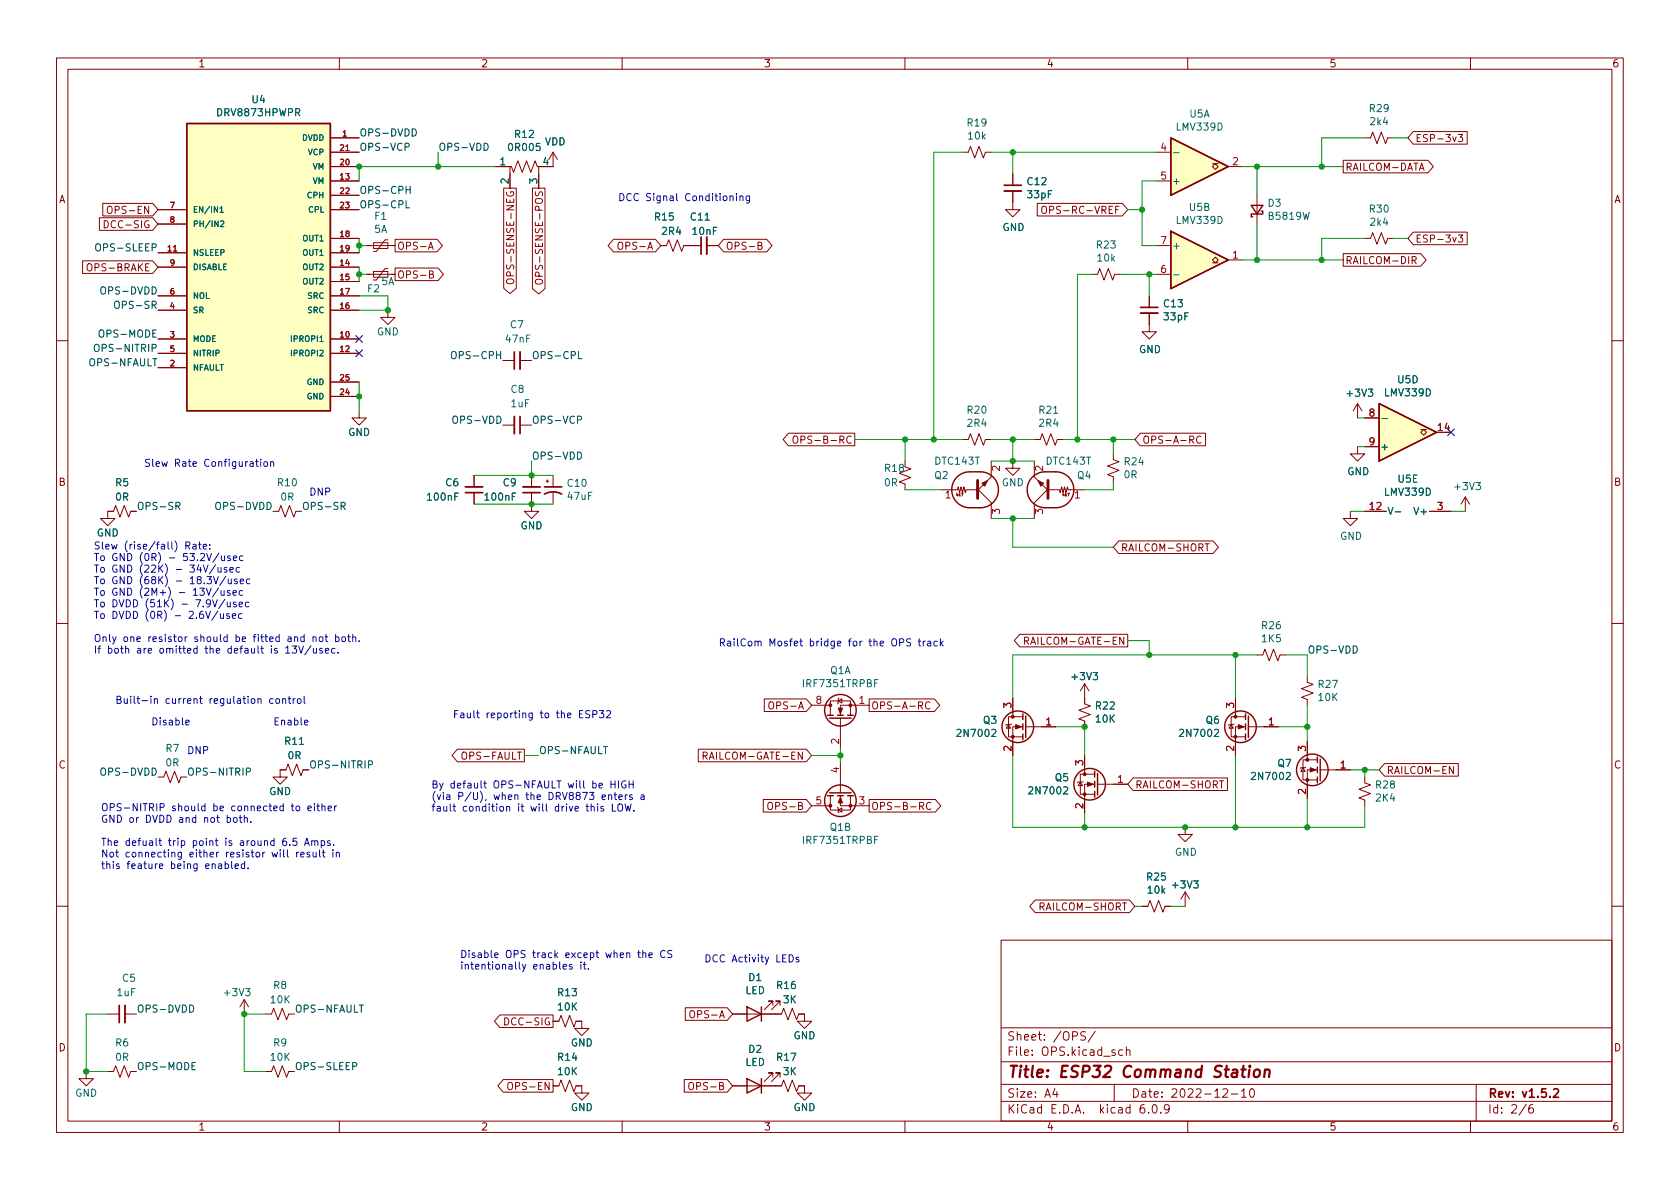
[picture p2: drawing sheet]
<svg xmlns="http://www.w3.org/2000/svg" width="297mm" height="210mm" viewBox="0 0 297 210" stroke-linecap="round" stroke-linejoin="round" font-family="sans-serif">
<g fill="none" stroke="#840000" stroke-width=".18">
<path d="M10 10.2h277v190.1h-277zM12 12.2h273v186.1h-273zM60 10.2v2M110 10.2v2M160 10.2v2M210 10.2v2M260 10.2v2M17.6 38.5h9.4l.9 1.1-.9 1.1h-9.4zM18.2 36h8.8l.9 1.1-.9 1.1h-8.8zM18.4 39a.64 .64 0 0 1 .8 .6 .64 .64 0 0 1-.8 .7zM19 36.7l.3-.2a.43 .43 0 0 1 .5 .4v.4a.42 .42 0 0 1-.4 .5 .42 .42 0 0 1-.4-.5zM27.9 37.1h5.1"/>
<path d="M27.9 39.6h5.1M58.4 24.4h5.1M58.4 29.5h5.1M58.4 26.9h5.1M58.4 34.5h5.1M58.4 37.1h5.1M58.4 32h5.1M89.1 33.3h2.2v17.7l-1.1 .9-1.1-.9zM90.2 29.5v3.8M94.1 33.3h2.3v17.7l-1.2 1-1.1-1zM95.2 29.5v3.8M97.8 26.9v2.6h-2.8l-.4-1.1-.7 2.1-.8-2.1-.8 2.1-.7-2.1-.8 2.1-.4-1h-2.8"/>
<path d="M97.8 26.9l-.8 1.3M97.8 26.9l.8 1.3M170.2 26.9h1l.4-1 .7 2 .8-2 .8 2 .3-1h1.1M179.1 33.8v3.3h1.2l-1.2 1.2-1.3-1.2h1.3M179.1 30.7v2.1M183.4 36h15l1 1.1-1 1.1h-15zM184.3 36.7l.2-.2a.43 .43 0 0 1 .5 .4v.4a.42 .42 0 0 1-.4 .5 .42 .42 0 0 1-.4-.5zM204.5 26.9h2.5M204.5 32h2.5M214.4 29h.5l-.5 .5 .5 .5 .5-.5-.5-.5h.5M217.2 29.5h2.5M222.2 34.5v5.1"/>
<path d="M237.5 28.3h15l.9 1.2-.9 1.1h-15zM241.3 24.4h1l.4-1 .8 2 .7-2 .8 2 .4-1h1M249.9 23.3h9.5v2.2h-9.5l-1-1.1zM250.9 30.1l.5-1.2 .4 1.2M257.8 23.8h.8l-.4 .5 .4 .1v.5l-.2 .1-.6-.1M14.6 46.1h12.4l.9 1.1-.9 1.1h-12.4zM15.5 46.8l.2-.2a.43 .43 0 0 1 .6 .5v.4a.42 .42 0 0 1-.5 .4 .42 .42 0 0 1-.4-.4zM27.9 59.9h5.1M27.9 44.7h5.1M27.9 52.3h5.1M27.9 54.9h5.1M27.9 47.2h5.1"/>
<path d="M58.4 59.9h5.1M58.4 44.7h5.1M58.4 49.8h5.1M58.4 52.3h5.1M58.4 54.9h5.1M58.4 47.2h5.1M58.4 42.2h5.1M64.8 48.5h5M64.8 43.4h5M66 42.9h2.6v1h-2.6zM66 48h2.6v1h-2.6zM68.6 42.4h-.5l-1.6 2h-.5"/>
<path d="M68.6 47.5h-.5l-1.6 2h-.5M68.6 54.9v1.2h1.2l-1.2 1.3-1.3-1.3h1.3M69.8 47.4h7.7l.9 1.1-.9 1.1h-7.7zM69.8 42.3h7.5l.9 1.1-.9 1.1h-7.5zM75.7 44.1l.5-1.3 .4 1.3M75.9 43.7h.6M75.9 48.5l.6-.1 .1-.1-.1-.3-.6-.1v1.3h.5l.2-.1 .1-.3-.3-.3M89.6 49.5a.81 .81 0 0 1 1.2 .1 .43 .43 0 0 1-.4 .6h-.4a.42 .42 0 0 1-.4-.2 .42 .42 0 0 1 0-.5zM94.7 49.6a.81 .81 0 0 1 1.2 .1 .43 .43 0 0 1-.4 .5h-.4a.42 .42 0 0 1-.4-.2 .42 .42 0 0 1 0-.4zM95.3 48.8l-.1-.6-.1-.1-.3 .1-.2 .6h1.3M108.5 42.3h7.4l.9 1.1-.9 1.1h-7.4l-1-1.1zM109.3 43l.3-.2a.43 .43 0 0 1 .5 .4v.5a.42 .42 0 0 1-.4 .4 .42 .42 0 0 1-.4-.4z"/>
<path d="M116.8 43.4h1.1l.3-1 .8 2 .8-2 .7 2 .4-1h3.1M125 43.4h2M128 42.3h7.6l.9 1.1-.9 1.1h-7.6l-1-1.1zM134 43.4h.6l.1-.2-.1-.3-.6-.1v1.3h.5l.2-.1 .1-.3-.3-.3M193 48.5h1.1l.3-1 .8 2 .8-2 .7 2 .4-1h1M203.2 55.4v3.3h1.3l-1.3 1.2-1.3-1.2h1.3M203.2 52.3v2.1M204.5 48.5h2.5M204.5 43.4h2.5M214.4 46.5h.5l-.5-.5 .5-.5 .5 .5-.5 .5h.5M217.2 46h2.5M237.5 44.9h13.7l1 1.1-1 1.1h-13.7z"/>
<path d="M241.3 42.2h1l.4-1.1 .8 2.1 .7-2.1 .8 2.1 .4-1h1M249.7 46h.6l.1-.2-.1-.3-.6-.1v1.2M249.9 41h9.5v2.3h-9.5l-1-1.1zM250 46l.4 .6M257.8 41.6h.8l-.4 .4 .4 .2v.5l-.2 .1-.6-.1M10 60.2h2M27.9 62.5h5.1M27.9 65h5.1M58.4 62.5h5.1M58.4 70.1h5.1M58.4 67.6h5.1M63.5 72.6v1.3h1.3l-1.3 1.3-1.3-1.3h1.3"/>
<path d="M88.9 75.2h2M88.9 63.7h2M91.9 75.2h2.1M91.9 63.7h2.1M139.4 76.6h11.7v2.2h-11.7l-.9-1.1zM140.3 77.3l.2-.2a.43 .43 0 0 1 .6 .4v.5a.42 .42 0 0 1-.5 .4 .42 .42 0 0 1-.4-.4zM170.2 77.7h1l.4-1 .7 2 .8-2 .8 2 .3-1h1.1M182.9 77.7h1l.4-1 .7 2 .8-2 .8 2 .3-1h1.1M201.6 76.6h11.5v2.2h-11.5l-.9-1.1zM212.3 77.2a.6 .6 0 0 0-.8 .5 .6 .6 0 0 0 .6 .7l.2-.1M240 79v1.3h1.3l-1.3 1.2-1.2-1.2h1.2M240 71.4l-.7 1.2"/>
<path d="M240 71.4v2.5M240 71.4l.8 1.2M241.3 73.9h2.5M241.3 79h2.5M251.2 75.9h.5l-.5 .5 .5 .6 .5-.6-.5-.5h.5M285 60.2h2M24.1 90.4h-1l-.4 1-.7-2-.8 2-.8-2-.3 1h-1.1v1.3h1.3l-1.3 1.3-1.2-1.3h1.2M48.3 90.4h1l.4-1 .7 2 .8-2 .7 2 .4-1h1M83.8 84.1v2M83.8 87.1v2M94 87.1v3.3h1.2l-1.2 1.3-1.3-1.3h1.3M94 84.1v2"/>
<path d="M96.5 85.1h.5M96.8 84.8v.5M97.8 84.1v2M97.8 87.1v2M160 81.5v1l1 .4-2 .8 2 .7-2 .8 1 .4v1M166.4 86.6h2.9l.1-.5 .3 1 .2-1 .3 1 .2-1 .3 1 .1-.5h1.9M172.7 86.4l2.6 2.5v2.8M175.3 81.5v2.8l-2.6 2.6M179.1 81.5v1.3h1.2l-1.2 1.3-1.3-1.3h1.3M182.9 81.5v2.8l2.5 2.6M185.4 86.6h1.9l.2 .5 .2-1 .3 1 .2-1 .3 1 .2-1 .1 .5h3M185.4 86.4l-2.5 2.5v2.8"/>
<path d="M196.8 80.3v1l1.1 .4-2.1 .7 2.1 .8-2.1 .7 1 .4v1M197.8 95.7h16.7l.9 1.1-.9 1.1h-16.7l-1-1.1zM213.1 96.2h.7M238.8 90.4v1.3h1.2l-1.2 1.3-1.3-1.3h1.3M241.3 90.4h3.8M252.7 90.4h3.8M259.1 87.9l-.8 1.2M259.1 87.9v2.5M259.1 87.9l.7 1.2M10 110.2h2M180.3 112.2h19.1v2.2h-19.1l-1-1.1zM181.2 113.3h.6l.1-.2-.1-.3-.6-.1v1.2"/>
<path d="M181.5 113.3l.4 .6M222.2 115.8h1.1l.3-1 .8 2 .8-2 .7 2 .4-1h1M231.1 119.6v1l1.1 .4-2.1 .8 2.1 .7-2.1 .8 1 .4v1M285 110.2h2M27.9 137.4h1.1l.3-1 .8 2 .8-2 .7 2 .4-1h1M54.6 136.1h-1l-.4 1.1-.7-2.1-.8 2.1-.8-2.1-.4 1h-1v1.3h1.3l-1.3 1.3-1.2-1.3h1.2M80.9 132.5h11.8v2.2h-11.8l-1-1.1zM81.9 133.1l.1-.1a.43 .43 0 0 1 .5 .4v.4a.42 .42 0 0 1-.4 .5 .42 .42 0 0 1-.4-.5v-.4zM123.5 132.5h19.1l.9 1.1-.9 1.1h-19.1zM124.3 133.7l.6-.1 .1-.2v-.3l-.7-.1v1.3M124.6 133.7l.4 .6M135.1 123.6h7.5l.9 1.1-.9 1.1h-7.5z"/>
<path d="M136 124.3l.2-.2a.43 .43 0 0 1 .6 .4v.5a.42 .42 0 0 1-.4 .4 .42 .42 0 0 1-.5-.4zM143.5 124.7h3.3M146.8 126.5v-2.6h3.6v2.6M148.2 123.9l.6-.3v.7zM148.3 123.4l-.1 .2v.7l-.1 .2M148.6 127v5.3M148.6 134.9v5.3M153.7 124.7h-5.1v1.8M153.7 123.6h11.5l1 1.1-1 1.1h-11.5zM164.4 124.2a.6 .6 0 0 0-.8 .4 .6 .6 0 0 0 .6 .8l.2-.1M178.3 128.1l.4 .7h-.8zM178.8 128l-.1 .1h-.8l-.1 .2"/>
<path d="M179.1 123.4v3.3M180.8 128.5h-1.7v5.1M180.8 126.7h-2.5v3.6h2.5M181.4 128.5h5.3M191 138.3l.4 .6h-.8zM191.5 138.2l-.1 .1h-.8l-.1 .1M191.8 120.9v3.6l1 .3-2 .8 2 .8-2 .7 1 .4v1M191.8 133.6v3.3M191.8 120.9l-.8 1.3M191.8 120.9l.7 1.3M193.5 138.7h-1.7v5.1M193.5 136.9h-2.5v3.6h2.5"/>
<path d="M194.1 138.7h5.3M200.3 137.6h16.7v2.2h-16.7l-.9-1.1zM215.6 138.1h.7M217.7 128.1l.4 .7h-.8zM218.2 128l-.1 .1h-.8l-.1 .2M218.4 123.4v3.3M220.2 128.5h-1.8v5.1M220.2 126.7h-2.5v3.6h2.5M220.7 128.5h5.4M230.4 135.8l.4 .6h-.8zM230.9 135.6l-.1 .2h-.8l-.1 .1M231.1 131.1v3.3"/>
<path d="M232.9 136.1h-1.8v5.1M232.9 134.4h-2.5v3.5h2.5M233.4 136.1h5.4M241.3 137.4v1l1 .4-2 .8 2 .7-2 .8 1 .4v1M244.8 135h13v2.2h-13l-1-1.1zM257 135.5v1.3l-.7-1.3v1.3M135 141.4h7.6l.9 1.1-.9 1.1h-7.6zM135.8 142.1l.3-.2a.43 .43 0 0 1 .5 .4v.4a.42 .42 0 0 1-.4 .5 .42 .42 0 0 1-.4-.5zM143.5 142.5h3.3M146.8 140.7v2.6h3.6v-2.6M148.1 142.7l.1 .2v.7l.1 .2M148.2 143.3l.6-.4v.7z"/>
<path d="M148.6 140.7v1.8h5.1M153.7 141.4h11.7l.9 1.1-.9 1.1h-11.7zM162.6 142.5h.6l.1-.2v-.3l-.7-.1v1.3M162.9 142.5l.4 .7M164.6 142a.6 .6 0 0 0-.9 .4 .6 .6 0 0 0 .6 .8l.3-.2M183 159.2h16.7l1 1.1-1 1.1h-16.7l-.9-1.1zM209.5 146.3v1.3h1.3l-1.3 1.2-1.2-1.2h1.2M209.5 157.7l-.7 1.3M209.5 157.7v2.6M209.5 157.7l.8 1.3M10 160.2h2M19 179.3h2.1"/>
<path d="M22.1 179.3h2M43.2 176.8l-.8 1.2M43.2 176.8v2.5M43.2 176.8l.7 1.2M47 179.3h1l.4-1 .7 2 .8-2 .8 2 .4-1h1M88.4 179.5h9.4v2.2h-9.4l-1-1.1zM89.2 180a.64 .64 0 0 1 .8 .6 .64 .64 0 0 1-.8 .7zM121.2 178.2h7.4l.9 1.1-.9 1.1h-7.4zM122 178.9l.3-.2a.43 .43 0 0 1 .5 .4v.5a.42 .42 0 0 1-.4 .4 .42 .42 0 0 1-.4-.4zM129.5 179.3h8.7l.4-1 .7 2 .8-2 .7 2 .4-1h1v1.3h1.3l-1.3 1.3-1.2-1.3h1.2M136.7 177.8v-.8h-.8h.8l-1.6 1.6M137.9 177.8v-.8h-.7h.7l-1.5 1.6"/>
<path d="M177 166.3h108v32h-108zM183.9 160.3h.6l.1-.2v-.3l-.7-.1v1.2M201.9 160.3h1l.4-1 .8 2 .8-2 .7 2 .4-1h1M285 160.2h2M15.2 189.5v1.2h1.3l-1.3 1.3-1.2-1.3h1.2M19 189.5h1.1l.3-1 .8 2 .8-2 .7 2 .4-1h1M47 189.5h1l.4-1 .7 2 .8-2 .8 2 .4-1h1M60 198.3v2M89 190.9h8.8v2.2h-8.8l-1-1.1zM90 191.5l.1-.1a.43 .43 0 0 1 .5 .4v.5a.42 .42 0 0 1-.4 .4 .42 .42 0 0 1-.4-.4v-.5zM97.8 180.6h1l.4-1 .7 2 .8-2 .8 2 .4-1h1v1.3h1.2l-1.2 1.2-1.3-1.2h1.3M97.8 192h1l.4-1 .7 2 .8-2 .8 2 .4-1h1v1.3h1.2l-1.2 1.3-1.3-1.3h1.3"/>
<path d="M110 198.3v2M121 190.9h7.6l.9 1.1-.9 1.1h-7.6zM121.8 191.6l.3-.2a.43 .43 0 0 1 .5 .4v.5a.42 .42 0 0 1-.4 .4 .42 .42 0 0 1-.4-.4zM129.5 192h8.7l.4-1 .7 2 .8-2 .7 2 .4-1h1v1.3h1.3l-1.3 1.3-1.2-1.3h1.2M136.7 190.5v-.8h-.8h.8l-1.6 1.6M137.9 190.5v-.8h-.7h.7l-1.5 1.6M160 198.3v2M177 194.8h108M177 191.8h108M177 187.8h108M177 181.8h108M186.5 192.5l-.4 1h1"/>
<path d="M186.9 193v1M191.9 182.5l-.5-.1-.3 .2v.4l.7 .3 .1 .3-.3 .3h-.5M193.6 182.4l-1.2 1.9M197 191.8v3M198.5 185.7l-.4-.1-.3 .3v.4l.1 .3h.6M199.1 185.8l.3-.2 .3 .1 .1 .9M199.1 185.1v1.5M202.3 195.3a.59 .59 0 0 0-.7 .7v.5l.1 .3h.4l.3-.1v-.5l-.1-.2-.4-.1-.3 .3M203.1 196.7v.1M203.9 195.4l.2-.1a.81 .81 0 0 1 .6 .7 .81 .81 0 0 1-.3 .8h-.2a.81 .81 0 0 1-.6-.6 .81 .81 0 0 1 .3-.8zM205.2 196.7v.1M206.7 196l-.3 .3h-.3l-.2-.3 .1-.6 .4-.1 .2 .2a.99 .99 0 0 1-.3 1.3h-.3"/>
<path d="M210 198.3v2M216.2 192.7l.6-.2 .2 .2 .1 .3-1 1h1M217.7 193.5h1.2M219.5 193l.4-.5v1.5M219.5 194h.9M221.1 192.7l.2-.2a.81 .81 0 0 1 .6 .7 .81 .81 0 0 1-.3 .8h-.2a.81 .81 0 0 1-.3-1.3zM260 198.3v2M261 191.8v6.5M269.9 195.3l-1.3 1.9M271 195.3a.6 .6 0 0 0-.7 .7v.5l.1 .3h.5l.2-.1 .1-.5-.2-.2-.4-.1-.3 .3"/>
</g>
<path d="M177.5 32.8h3.1M124 41.9v3.1M201.7 54.4h3M90.9 62.2v3.1M91.9 73.7v3M82.3 87.1h3M92.5 87.1h3M96.3 86.1h3M96.3 87.4a3.2 3.2 0 0 1 3 0M21.1 177.8v3M274.7 192.7l.6-.2 .2 .2 .1 .3-1 1h1" fill="none" stroke="#840000" stroke-width=".3"/>
<path d="M219.5 189.1h.8M219.9 188.5l-.3 1.7 .1 .2 .4 .1M220.9 189.1l-.1 1.4M221 188.5l-.1 .1 .1 .1 .1-.1-.1-.1v.2M221.8 189.3a.52 .52 0 0 1 .6-.2 .52 .52 0 0 1 .4 .4l-.1 .6a.55 .55 0 0 1-.5 .4 .55 .55 0 0 1-.5-.4zM223.7 189.3a.49 .49 0 0 1 .8 .1l-.1 1.1M223.7 189.1l-.2 1.4" fill="none" stroke="#840000" stroke-width=".4"/>
<g fill="none" stroke="#840000" stroke-width=".25">
<path d="M33 21.8h25.4v50.8h-25.4zM207 24.4l10.2 5.1-10.2 5zM221.2 36.3h2.1l-1.1 1.5zM223 37.3h.3v.5h-2.1v.5h.3M207 40.9l10.2 5.1-10.2 5zM243.8 71.4l10.2 5-10.2 5.1zM169.2 84.4a3.2 3.2 0 0 1 2.2-1h2a3.2 3.2 0 0 1 3.1 3.2 3.2 3.2 0 0 1-3.1 3.2h-2a3.2 3.2 0 0 1-2.9-2 3.2 3.2 0 0 1 .7-3.4zM182.5 84.4a3.2 3.2 0 0 1 2.3-1h1.9a3.2 3.2 0 0 1 3.2 3.2 3.2 3.2 0 0 1-3.2 3.2h-1.9a3.2 3.2 0 0 1-2.9-2 3.2 3.2 0 0 1 .6-3.4zM146.3 126.5h1M146.7 127h3.8M148.1 126.5h1M149.9 126.5h1"/>
<path d="M180.8 126.2v1M180.8 128v1M180.8 129.8v1M181.4 126.6v3.8M193.5 136.4v1M193.5 138.2v1M193.5 139.9v1.1M194.1 136.8v3.8M220.2 126.2v1M220.2 128v1M220.2 129.8v1M220.7 126.6v3.8"/>
<path d="M232.9 133.9v1M232.9 135.6v1M232.9 137.4v1M233.4 134.2v3.8M146.3 140.7h1M146.7 140.2h3.8M148.1 140.7h1M149.9 140.7h1M132.1 178l2.5 1.3-2.5 1.3zM134.6 178v2.6M132.1 190.7l2.5 1.3-2.5 1.3zM134.6 190.7v2.6"/>
<circle cx="148.6" cy="125.6" r="2.79"/>
<circle cx="180" cy="128.5" r="2.79"/>
<circle cx="192.7" cy="138.7" r="2.79"/>
<circle cx="219.3" cy="128.5" r="2.79"/>
<circle cx="232" cy="136.1" r="2.79"/>
<circle cx="148.6" cy="141.6" r="2.79"/>
</g>
<g fill="#840000" stroke="#840000" stroke-width=".51">
<path d="M185.3 85v3.1z"/>
<path d="M172.8 85v3.1z"/>
</g>
<g fill="#840000" stroke="#840000" stroke-width=".18">
<path d="M183.5 85l1 .5-.5 .5z"/>
<path d="M148.6 141l.4 1h-.8z"/>
<path d="M231.6 135.8l1.1 .3-1.1 .4z"/>
<path d="M173.6 85.5l1-.5-.5 1z"/>
<path d="M218.9 128.1l1.1 .4-1.1 .4z"/>
<path d="M179.6 128.1l1 .4-1 .4z"/>
<path d="M192.3 138.3l1 .4-1 .4z"/>
<path d="M148.2 125.2h.8l-.4 1z"/>
<circle cx="150.4" cy="142.5" r=".25"/>
<circle cx="146.8" cy="142.5" r=".25"/>
<circle cx="231.1" cy="137.9" r=".25"/>
<circle cx="231.1" cy="134.4" r=".25"/>
<circle cx="218.4" cy="130.3" r=".25"/>
<circle cx="218.4" cy="126.7" r=".25"/>
<circle cx="179.1" cy="130.3" r=".25"/>
<circle cx="179.1" cy="126.7" r=".25"/>
<circle cx="191.8" cy="140.5" r=".25"/>
<circle cx="191.8" cy="136.9" r=".25"/>
<circle cx="150.4" cy="124.7" r=".25"/>
<circle cx="146.8" cy="124.7" r=".25"/>
</g>
<g fill="#ffffc2" stroke="#ffffc2" stroke-width=".18">
<path d="M33 21.8h25.4v50.8h-25.4z"/>
<path d="M207 40.9l10.2 5.1-10.2 5z"/>
<path d="M207 24.4l10.2 5.1-10.2 5z"/>
<path d="M243.8 71.4l10.2 5-10.2 5.1z"/>
</g>
<path d="M38.9 36.8l.3-.3v1M38.9 37.5h.6M39 39.2l.4-.1 .2 .3-.6 .7h.6M207.5 27h1M207.5 48.6h1M244.3 74h1M246.7 90.5h1" fill="none" stroke="#006464" stroke-width=".18"/>
<path d="M177.5 33.8h3.1M125 41.9v3.1M201.7 55.4h3M90.9 73.7v3M91.9 62.2v3.1M82.3 86.1h3M92.5 86.1h3M22.1 177.8v3" fill="none" stroke="#840000" stroke-width=".33"/>
<g fill="none" stroke="#0f0f0f" stroke-width=".18">
<path d="M71.6 26l.6-.1 .1-.1v-.4l-.7-.1v1.3M71.8 35.5v1.3h.6M71.8 33.6h.7M72.5 32.9v1.3M72.9 22.8a.64 .64 0 0 1 .7 .6 .64 .64 0 0 1-.7 .7zM85.6 25.3a.64 .64 0 0 1 .7 .7 .64 .64 0 0 1-.7 .6zM17 43.3l.2-.2a.43 .43 0 0 1 .6 .4v.5a.42 .42 0 0 1-.5 .4 .42 .42 0 0 1-.4-.4zM17.6 58.5l.2-.2a.43 .43 0 0 1 .6 .5v.4a.42 .42 0 0 1-.5 .4 .42 .42 0 0 1-.4-.4zM18 50.8l.1-.1a.43 .43 0 0 1 .6 .5v.4a.42 .42 0 0 1-.5 .4 .42 .42 0 0 1-.4-.4v-.4zM20.3 53.4l.2-.1a.43 .43 0 0 1 .6 .4v.4a.42 .42 0 0 1-.4 .5 .42 .42 0 0 1-.5-.5zM15.9 63.6l.3-.2a.43 .43 0 0 1 .5 .5v.4a.42 .42 0 0 1-.4 .4 .42 .42 0 0 1-.4-.4zM16.7 61.1l.3-.2a.43 .43 0 0 1 .5 .4v.4a.42 .42 0 0 1-.4 .5 .42 .42 0 0 1-.4-.5z"/>
<path d="M79.9 62.3l.2-.1a.43 .43 0 0 1 .6 .4v.4a.42 .42 0 0 1-.5 .4 .42 .42 0 0 1-.4-.4zM80.2 73.6h.2a.43 .43 0 0 1 .5 .4v.4a.42 .42 0 0 1-.4 .5 .42 .42 0 0 1-.4-.5v-.4zM102.1 74.3l.6-.1 .1-.2v-.3l-.7-.1v1.3M102.1 79.9a.64 .64 0 0 1 .7 .7 .64 .64 0 0 1-.7 .6zM102.3 62.2v1.2h.6M31.1 89.5l.6-.1 .1-.1v-.4l-.7-.1v1.3M31.4 89.5l.4 .6M38.3 88.9l.1-.1a.43 .43 0 0 1 .6 .5v.4a.42 .42 0 0 1-.4 .4 .42 .42 0 0 1-.5-.4v-.4zM60.3 89.5l.6-.1 .1-.1v-.4l-.7-.1v1.3M60.6 89.5l.4 .6M239.3 114.2a.64 .64 0 0 1 .7 .7 .64 .64 0 0 1-.7 .6zM17.9 136l.2-.2a.43 .43 0 0 1 .6 .4v.5a.42 .42 0 0 1-.5 .4 .42 .42 0 0 1-.4-.4z"/>
<path d="M43.6 136.5l.6-.1 .1-.2-.1-.3-.6-.1v1.3M65.1 135.2h.7l.1-.2-.1-.3-.7-.2v1.3M106.7 132h.7M107.1 132v1.3M33.5 177.7a.64 .64 0 0 1 .8 .7 .64 .64 0 0 1-.8 .6zM63.5 177.7h.7M63.9 177.7v1.3M33.9 188.5h.5M34.5 187.9h-.6v1.3h.6M62.4 188.6l.6-.1 .1-.2-.1-.3-.6-.1v1.3"/>
</g>
<g fill="none" stroke="#0000c2" stroke-width=".18">
<path d="M129.1 34.8l.2-.2 .3 .1v.8M130.2 34.2v.1M130.2 34.6v.9M130.8 34.8l.2-.2 .3 .1 .1 .8M130.8 34.6v.9M132.5 34.6v1.1l-.2 .2h-.3M132.5 34.7l-.3-.1-.3 .3 .1 .5h.5M32.9 96.5l.6-.1 .1-.2-.1-.3-.6-.1v1.3M33.2 96.5l.4 .6M34.1 96.3h.5l.1 .8M34.7 96.6h-.5l-.1 .2 .1 .3 .5-.1M35.1 96.2h.5"/>
<path d="M35.3 95.8v1.1l.3 .2M35.9 96.7l.6-.1v-.3l-.4-.1-.2 .2 .1 .6h.5M37.1 97v.1M37.1 96.3v.1M38.1 99.9l-1.1 1.6M38.7 97.8l-1.1 1.6M39.1 98.3l.1 .8h.3l.2-.1M39.7 98.3v.8M40.7 98.4l-.3-.1-.2 .2 .1 .2 .4 .1v.3h-.5M41.3 98.7l.6-.1-.1-.2-.4-.1-.1 .2v.6h.5M43 98.4l-.4-.1-.3 .2 .2 .6h.5M45.2 81.6h.5"/>
<path d="M45.4 81.2v1.1l.3 .2M46.1 81.2v.1M46.1 81.6v.9M46.8 81.7l.3-.1 .2 .3v.3l-.2 .3-.3-.1-.2-.2zM47.9 81.8l.1-.2 .3 .1 .1 .8M47.9 81.6v.9M38.5 100.3l.1 .8 .3 .1 .2-.1M38.5 108l-1 1.7M38.7 103.9l-1.1 1.7M39 108.5v.8l.3 .1 .2-.2M39.1 104.4v.8l.3 .1 .2-.1M39.1 100.3v.9"/>
<path d="M39.5 108.5v.9M39.6 104.4v.9M39.7 106l-1 1.6M39.9 101.9l-1.1 1.6M40.1 100.4l-.3-.1-.2 .2 .1 .2 .4 .1v.3h-.5M40.2 106.5v.8h.3l.2-.1M40.4 102.4v.8h.3l.2-.1M40.5 108.6l-.3-.1-.1 .2v.2l.4 .1v.3h-.4M40.7 100.8l.6-.2-.1-.2-.4-.1-.1 .2v.6h.5M40.7 104.5l-.3-.1-.2 .2v.2l.5 .1v.3h-.5M40.7 106.5v.8M40.9 102.4v.8"/>
<path d="M41.1 108.9l.6-.1-.1-.2-.3-.1-.2 .2v.6h.5M41.2 104.9l.6-.2-.1-.2-.3-.1-.2 .2 .1 .6h.4M41.7 106.5h-.3l-.1 .2v.1l.4 .2v.3h-.4M41.9 102.4h-.3l-.2 .2 .1 .1 .4 .2v.3h-.5M42.3 106.9l.6-.1-.1-.3h-.3l-.2 .2v.6h.5M42.3 100.4l-.3-.1-.3 .3 .2 .5h.4M42.5 102.8l.6-.1-.1-.3h-.3l-.2 .2v.6h.5M42.8 108.6l-.4-.1-.2 .3 .1 .5h.5M42.9 104.5l-.4-.1-.2 .3 .1 .5h.5M44 106.5h-.4l-.2 .2 .1 .6h.5M44.2 102.4h-.4l-.2 .2 .1 .6h.5M50.5 114.6l.4-.4v1.3"/>
<path d="M50.5 115.5h.7M51.7 114.2h.7l-.4 .5 .4 .1v.6l-.2 .1-.5-.1M52.8 114.2l.4 1.3 .5-1.3M53.8 112.7l-.4-.1-.2 .2 .1 .6h.5M53.8 112.2v1.3M55 114.2l-1.1 1.6M55.4 112.7l.1-.1 .3 .1 .1 .8M55.4 112.6v.9M55.4 114.7l.1 .7 .3 .1 .2-.1M56 114.7v.8M56.6 112.7l.3-.1 .2 .2v.4l-.2 .3-.3-.1-.2-.2zM57 114.7h-.3l-.2 .1 .1 .2 .4 .1v.3h-.5"/>
<path d="M57.5 112.6h.5M57.5 115.1l.6-.1v-.3h-.4l-.2 .1 .1 .6h.5M57.6 112.2v1.1l.4 .2M59.2 114.7h-.3l-.3 .2 .1 .5h.5M59.3 112.7l.4-.1 .2 .2-.1 .6h-.5M59.3 112.2v1.3M59.8 115.4v.1M60.6 112.7l.3-.1 .2 .2v.4l-.2 .3-.3-.1-.2-.2zM61.5 112.6h.4M61.6 112.2v1.1l.3 .2M62.4 112.7l.1-.1 .4 .1v.8M62.4 112.2v1.3"/>
<path d="M63.5 113.3v.2M159.1 113.6h.6l.1-.2-.1-.3-.6-.1v1.2M161 113h-.5l-.2 .1v.3l.6 .3 .1 .3-.2 .2h-.5M162.3 113.4h.5M162.5 113v1l.3 .2M163.2 113.4v.8M163.6 113.4l-.4 .2M164 113.4h.5l.1 .8M164.6 113.7h-.5l-.1 .2 .1 .3h.5M165.7 113.4h-.3l-.3 .2 .1 .6h.5M166.3 113v1.2M166.4 113.7l.3 .5"/>
<path d="M166.7 113.4l-.4 .5M32.9 127.8l.6-.1-.1-.3h-.4l-.1 .1v.6h.5M48.3 123.6l-.4-.1-.2 .3 .1 .5h.5M48.9 123.6l.3-.1 .2 .3v.3l-.2 .3-.3-.1-.1-.2zM50 123.7l.2-.2 .3 .1v.8M50 123.5v.9M50.9 123.5h.5M51.1 123.1v1.1l.3 .2M51.8 123.5v.9M52.2 123.5l-.4 .3M52.7 123.6l.3-.1 .2 .3v.3l-.2 .3-.3-.1-.1-.2zM53.8 123.1v1.1l.2 .2"/>
<path d="M53.8 127.8l.6-.1v-.3h-.4l-.2 .1 .1 .6h.5M102.5 126.3h.4M103.1 125.7h-.6v1.2h.6M104.3 125.7h-.5l-.2 .1v.3l.6 .3 .1 .3-.3 .2h-.4M104.8 126.3h.6l.1-.2v-.3l-.7-.1v1.2M106 125.7h.8l-.5 .4 .4 .2v.5l-.2 .1-.5-.1M107.2 125.8l.5-.1 .3 .3-.8 .9h.8M108 138.1v1.2M108 138.7h.8M108.8 138.1v1.2M109.4 138.1v1.2M110.6 138.1a.59 .59 0 0 0-.7 .6 .59 .59 0 0 0 .7 .6l.1-.5h-.3"/>
<path d="M111.2 138.7h.8M111.2 138.1v1.2M112 138.1v1.2M38.7 152.8h.4l.1 .8M39.2 153.1h-.4l-.2 .2 .2 .3 .4-.1M39.8 152.8h.4l.2 .2-.1 .5h-.5M39.8 152.3v1.3M40.2 144.6h.3l.3 .2-.1 .6h-.5M41 152.3v1.1l.1 .2M41.4 144.6h.3l.2 .2v.4l-.2 .2h-.3l-.1-.2zM41.6 153.2l.6-.1-.1-.3h-.4l-.1 .1v.6h.5M42.3 144.6h.5"/>
<path d="M42.5 144.1v1.1l.3 .2M43.2 144.7l.2-.1h.3v.8M43.2 144.1v1.3M43.3 152.8h-.4l-.2 .2 .1 .5h.5M43.3 152.3v1.3M43.9 153.5v.1M44.3 145.3v.1M50.6 148.2l-.4 .1a.85 .85 0 0 0 0 1.2l.4-.1 .1-.4-.2-.3h-.3l-.2 .3M50.8 150.3v1.1l.2 .2M51.2 149.4v.1M52.4 142.6l.4-.1 .2 .3v.3l-.2 .3-.4-.1-.1-.2zM52.4 148.2h-.6v.6l.2-.1 .4 .1 .1 .2-.1 .4-.1 .1-.5-.1"/>
<path d="M52.4 150.7v.9M52.8 150.7l-.4 .2M53.2 151.1l.6-.1-.1-.2-.3-.1-.2 .2v.6h.5M53.8 149.5l.5-1.3 .4 1.3M54 149.1h.6M54.4 143l.6-.2v-.2l-.4-.1-.2 .2 .1 .6h.5M54.7 150.8l-.3-.1-.1 .2v.2l.4 .1v.3h-.4M55.1 148.8l.2-.1h.3l.1 .8M55.1 148.7v.8M55.4 150.7v.8l.3 .1 .2-.2M55.6 142.1v.1M55.6 142.5v.9"/>
<path d="M55.7 148.8l.1-.1h.3l.1 .8M55.9 150.7v.9M56 142.5h.5M56.2 142.1v1.1l.3 .2M56.5 150.3v1.1l.2 .2M56.8 148.7h.4l.2 .2-.1 .5h-.5M56.8 148.7v1.2M56.9 142.6l.2-.1 .3 .1 .1 .8M56.9 142.1v1.3M57 150.7h.5M57.2 150.3v1.1l.3 .2M58 143l.6-.2v-.2l-.4-.1-.2 .2 .1 .6h.5"/>
<path d="M58.4 148.7h-.3l-.2 .1 .1 .2 .4 .1v.3h-.5M58.9 150.3v.1M58.9 150.7v.9M59 149.4v.1M59.2 142.5v.9M59.5 150.8l.1-.1 .3 .1 .1 .8M59.5 150.7v.9M59.5 142.5l-.3 .3M104.5 142.7l.2-.1 .3 .1 .1 .7M104.5 142.2v1.2M105.7 142.6v.8M106.5 141l.6-.2-.1-.2-.4-.1-.1 .2v.6h.5"/>
<path d="M106.7 142.7l-.3-.1-.2 .2 .1 .2 .4 .1v.3h-.5M107.6 140.7l.2-.2 .3 .1v.8M107.6 140.5v.9M108.3 142.2v1.2h.6M108.6 140.5h.5M108.8 140.1v1.1l.3 .2M109.3 142.3l.2-.1a.43 .43 0 0 1 .6 .4v.4a.42 .42 0 0 1-.4 .5 .42 .42 0 0 1-.5-.5zM109.4 141l.6-.2v-.2l-.4-.1-.2 .2 .1 .6h.5M110.5 142.2l.3 1.2 .3-.9 .2 .9 .3-1.2M110.6 140.5v.9M110.9 140.5l-.3 .3M111.8 140.6l-.3-.1-.2 .2 .1 .2 .4 .1v.3h-.5"/>
<path d="M112.1 143.3v.1M113.3 140.6h.5l.1 .8M113.9 140.8l-.4 .1-.2 .2 .2 .3 .4-.1M99.6 171l.6-.2-.1-.2-.4-.1-.1 .2v.6h.5M101.1 170.6l-.3-.1-.2 .2 .1 .2 .4 .1v.3h-.5M102.7 170.5v.9M103.1 170.5h.5M103.3 170.1v1.1l.3 .2M104 171.3v.1M112.7 168.5h.5M112.9 168.1v1.1l.3 .1M113.7 168.6l.1-.1h.3l.1 .8"/>
<path d="M113.7 168.1v1.2M114.7 168.9l.6-.1v-.3h-.4l-.2 .2 .1 .6h.5M117.6 168.2a.6 .6 0 0 0-.9 .4 .6 .6 0 0 0 .6 .7l.3-.1M118.8 168.1h-.5l-.2 .2 .1 .3 .5 .2v.4l-.2 .1h-.4M139.5 168.8a.64 .64 0 0 1 .8 .7 .64 .64 0 0 1-.8 .6zM141.2 169.3h-.3l-.2 .1 .1 .2 .4 .1v.3h-.5"/>
</g>
<g fill="none" stroke="#009600" stroke-width=".18">
<path d="M77.5 26.9v2.6M87.6 29.5h-24.1v2.5M170.2 26.9h-5.1v50.8M175.3 26.9h29.2M179.1 26.9v3.8M199.4 37.1h2.5M204.5 32h-2.6v11.4h2.6M219.7 29.5h17.8M222.2 29.5v5M222.2 39.6v6.4M241.3 24.4h-7.6v5.1M246.4 24.4h2.5"/>
<path d="M63.5 48.5h1.3M63.5 52.3h5.1v2.6h-5.1M63.5 42.2v2.5M63.5 47.2v2.6M63.5 43.4h1.3M193 48.5h-2.5v29.2M198.1 48.5h6.4M203.2 48.5v3.8M219.7 46h17.8M241.3 42.2h-7.6v3.8M246.4 42.2h2.5M63.5 67.6v5"/>
<path d="M151.1 77.7h19.1M160 77.7v3.8M175.3 77.7h7.6M179.1 77.7v3.8M188 77.7h12.7M196.8 77.7v2.6M240 73.9h1.3M240 79h1.3M83.8 84.1h14M83.8 89.1h14M94 81.5v2.6M160 86.6h6.4"/>
<path d="M175.3 91.7h7.6M175.3 81.5h7.6M179.1 91.7v5.1h17.7M196.8 85.3v1.3h-5M238.8 90.4h2.5M256.5 90.4h2.6M199.4 113.3h3.8v2.5M218.4 115.8v7.6M222.2 115.8h-43.1v7.6M227.3 115.8h3.8v3.8M92.7 133.6h2.5M143.5 133.6h5.1"/>
<path d="M148.6 132.3v2.6M179.1 133.6v12.7h62.2v-3.8M186.7 128.5h5.1v5.1M218.4 133.6v12.7M226.1 128.5h5M231.1 124.7v6.4M238.8 136.1h5M241.3 136.1v1.3M191.8 143.8v2.5M231.1 141.2v5.1M19 179.3h-3.8v10.2h3.8M47 179.3h-3.8v10.2h3.8"/>
<path d="M200.7 160.3h1.2M207 160.3h2.5"/>
</g>
<path d="M62.9 59.3l1.2 1.2M64.1 59.3l-1.2 1.2M62.9 61.9l1.2 1.2M64.1 61.9l-1.2 1.2M255.9 75.8l1.2 1.3M257.1 75.8l-1.2 1.3" fill="none" stroke="#000084" stroke-width=".18"/>
<g fill="#009600" stroke="#009600" stroke-width=".18">
<circle cx="209.5" cy="146.3" r=".46"/>
<circle cx="218.4" cy="146.3" r=".46"/>
<circle cx="191.8" cy="146.3" r=".46"/>
<circle cx="203.2" cy="115.8" r=".46"/>
<circle cx="191.8" cy="128.5" r=".46"/>
<circle cx="218.4" cy="115.8" r=".46"/>
<circle cx="233.7" cy="29.5" r=".46"/>
<circle cx="222.2" cy="29.5" r=".46"/>
<circle cx="233.7" cy="46" r=".46"/>
<circle cx="222.2" cy="46" r=".46"/>
<circle cx="201.9" cy="37.1" r=".46"/>
<circle cx="196.8" cy="77.7" r=".46"/>
<circle cx="203.2" cy="48.5" r=".46"/>
<circle cx="179.1" cy="26.9" r=".46"/>
<circle cx="241.3" cy="136.1" r=".46"/>
<circle cx="231.1" cy="128.5" r=".46"/>
<circle cx="231.1" cy="146.3" r=".46"/>
<circle cx="63.5" cy="43.4" r=".46"/>
<circle cx="77.5" cy="29.5" r=".46"/>
<circle cx="63.5" cy="29.5" r=".46"/>
<circle cx="63.5" cy="48.5" r=".46"/>
<circle cx="68.6" cy="54.9" r=".46"/>
<circle cx="179.1" cy="91.7" r=".46"/>
<circle cx="179.1" cy="81.5" r=".46"/>
<circle cx="148.6" cy="133.6" r=".46"/>
<circle cx="63.5" cy="70.1" r=".46"/>
<circle cx="15.2" cy="189.5" r=".46"/>
<circle cx="94" cy="89.1" r=".46"/>
<circle cx="43.2" cy="179.3" r=".46"/>
<circle cx="179.1" cy="77.7" r=".46"/>
<circle cx="190.5" cy="77.7" r=".46"/>
<circle cx="165.1" cy="77.7" r=".46"/>
<circle cx="160" cy="77.7" r=".46"/>
<circle cx="94" cy="84.1" r=".46"/>
</g>
<text font-size="2.8" fill="#840000" x="178" y="190.6">Title: ESP32 Command Station</text>
<g font-size="2.1" fill="#840000">
<text x="178" y="184">Sheet: /OPS/</text>
<text x="178" y="186.7">File: OPS.kicad_sch</text>
<text x="178" y="196.9">KiCad E.D.A. kicad 6.0.9</text>
<text x="178" y="194.1">Size: A4</text>
<text x="200" y="194.1">Date: 2022-12-10</text>
<text x="263" y="194.1">Rev: v1.5.2</text>
<text x="263" y="196.9">Id: 2/6</text>
</g>
<g font-size="1.8" fill="#840000">
<text x="35" y="11.9">1</text>
<text x="85" y="11.9">2</text>
<text x="135" y="11.9">3</text>
<text x="185" y="11.9">4</text>
<text x="235" y="11.9">5</text>
<text x="285" y="11.9">6</text>
<text x="250.2" y="25.1">ESP-3v3</text>
<text x="10.3" y="35.9">A</text>
<text x="237.8" y="30.2">RAILCOM-DATA</text>
<text x="285.3" y="35.9">A</text>
<text x="19.2" y="40.3">DCC-SIG</text>
<text x="19.9" y="37.8">OPS-EN</text>
<text x="185.9" y="37.8">OPS-RC-VREF</text>
<text x="16.1" y="48">OPS-BRAKE</text>
<text x="70.2" y="44.2">OPS-A</text>
<text x="110" y="44.2">OPS-A</text>
<text x="128.3" y="44.2">OPS-B</text>
<text x="237.8" y="46.7">RAILCOM-DIR</text>
<text x="250.2" y="42.9">ESP-3v3</text>
<text x="70.2" y="49.2">OPS-B</text>
<text x="90.9" y="48.3" transform="rotate(-90 90.9 48.3)">OPS-SENSE-NEG</text>
<text x="96" y="48.2" transform="rotate(-90 96 48.2)">OPS-SENSE-POS</text>
<text x="142.1" y="78.4">OPS-B-RC</text>
<text x="201.9" y="78.4">OPS-A-RC</text>
<text x="10.3" y="85.9">B</text>
<text x="285.3" y="85.9">B</text>
<text x="198.1" y="97.5">RAILCOM-SHORT</text>
<text x="182.3" y="114">RAILCOM-GATE-EN</text>
<text x="136.6" y="125.4">OPS-A</text>
<text x="154" y="125.4">OPS-A-RC</text>
<text x="10.3" y="135.9">C</text>
<text x="82.3" y="134.3">OPS-FAULT</text>
<text x="125.4" y="134.3">RAILCOM-GATE-EN</text>
<text x="245.1" y="136.9">RAILCOM-EN</text>
<text x="285.3" y="135.9">C</text>
<text x="136.6" y="143.2">OPS-B</text>
<text x="154" y="143.2">OPS-B-RC</text>
<text x="200.7" y="139.4">RAILCOM-SHORT</text>
<text x="184.4" y="161">RAILCOM-SHORT</text>
<text x="10.3" y="185.9">D</text>
<text x="90" y="181.3">DCC-SIG</text>
<text x="122.7" y="180">OPS-A</text>
<text x="285.3" y="185.9">D</text>
<text x="90.7" y="192.7">OPS-EN</text>
<text x="122.7" y="192.7">OPS-B</text>
<text x="35" y="199.9">1</text>
<text x="85" y="199.9">2</text>
<text x="135" y="199.9">3</text>
<text x="185" y="199.9">4</text>
<text x="235" y="199.9">5</text>
<text x="285" y="199.9">6</text>
</g>
<g font-size="1.8" fill="#006464">
<text x="38.6" y="20.5">DRV8873HPWPR</text>
<text x="44.6" y="18.2">U4</text>
<text x="171.1" y="22.3">R19</text>
<text x="208.1" y="23.1">LMV339D</text>
<text x="210.3" y="20.8">U5A</text>
<text x="242.2" y="19.8">R29</text>
<text x="242.4" y="22.1">2k4</text>
<text x="88.4" y="29.2">1</text>
<text x="90.1" y="26.7">0R005</text>
<text x="91.1" y="24.4">R12</text>
<text x="96" y="29.2">4</text>
<text x="96.3" y="25.7">VDD</text>
<text x="171.2" y="24.7">10k</text>
<text x="89.9" y="32.5" transform="rotate(-90 89.9 32.5)">2</text>
<text x="95" y="32.5" transform="rotate(-90 95 32.5)">3</text>
<text x="181.7" y="32.7">C12</text>
<text x="181.8" y="35">33pF</text>
<text x="207.1" y="32.6">+</text>
<text x="66.2" y="41.2">5A</text>
<text x="66.3" y="38.9">F1</text>
<text x="115.8" y="39">R15</text>
<text x="117.1" y="41.5">2R4</text>
<text x="122.2" y="39">C11</text>
<text x="122.5" y="41.5">10nF</text>
<text x="177.2" y="40.8">GND</text>
<text x="208.1" y="39.6">LMV339D</text>
<text x="210.3" y="37.3">U5B</text>
<text x="224.2" y="36.5">D3</text>
<text x="224.4" y="38.9">B5819W</text>
<text x="242.2" y="37.6">R30</text>
<text x="242.4" y="39.9">2k4</text>
<text x="194" y="43.9">R23</text>
<text x="194.1" y="46.2">10k</text>
<text x="207.1" y="44.1">+</text>
<text x="65" y="51.7">F2</text>
<text x="67.4" y="50.4">5A</text>
<text x="66.6" y="59.3">GND</text>
<text x="90.3" y="58">C7</text>
<text x="205.8" y="54.3">C13</text>
<text x="205.9" y="56.6">33pF</text>
<text x="89.5" y="60.6">47nF</text>
<text x="201.4" y="62.4">GND</text>
<text x="90.4" y="69.5">C8</text>
<text x="238.3" y="70.1">+3V3</text>
<text x="244.9" y="70.1">LMV339D</text>
<text x="247.2" y="67.8">U5D</text>
<text x="61.5" y="77.1">GND</text>
<text x="90.4" y="72">1uF</text>
<text x="171.1" y="73.1">R20</text>
<text x="171.1" y="75.5">2R4</text>
<text x="183.8" y="73.1">R21</text>
<text x="183.8" y="75.5">2R4</text>
<text x="156.5" y="83.4">R18</text>
<text x="165.4" y="82.2">DTC143T</text>
<text x="185.1" y="82.2">DTC143T</text>
<text x="198.9" y="82.3">R24</text>
<text x="244" y="79.6">+</text>
<text x="20.5" y="86">R5</text>
<text x="20.5" y="88.5">0R</text>
<text x="49.2" y="86">R10</text>
<text x="49.7" y="88.5">0R</text>
<text x="75.7" y="88.5">100nF</text>
<text x="78.8" y="86">C6</text>
<text x="85.9" y="88.5">100nF</text>
<text x="89" y="86">C9</text>
<text x="100.4" y="86.1">C10</text>
<text x="100.4" y="88.4">47uF</text>
<text x="156.4" y="86">0R</text>
<text x="165.3" y="84.7">Q2</text>
<text x="177.1" y="86">GND</text>
<text x="190.5" y="84.7">Q4</text>
<text x="198.8" y="84.6">0R</text>
<text x="238.2" y="84">GND</text>
<text x="244.9" y="87.6">LMV339D</text>
<text x="247.2" y="85.3">U5E</text>
<text x="257.4" y="86.7">+3V3</text>
<text x="17.1" y="94.9">GND</text>
<text x="92" y="93.6">GND</text>
<text x="236.9" y="95.4">GND</text>
<text x="245.2" y="91.1">V-</text>
<text x="250.4" y="91.1">V+</text>
<text x="223.2" y="111.2">R26</text>
<text x="223.2" y="113.6">1K5</text>
<text x="146.8" y="119.2">Q1A</text>
<text x="142.3" y="121.5">IRF7351TRPBF</text>
<text x="189.7" y="120.3">+3V3</text>
<text x="193.8" y="125.4">R22</text>
<text x="233.2" y="121.6">R27</text>
<text x="233.2" y="123.9">10K</text>
<text x="50.4" y="131.7">R11</text>
<text x="169.5" y="130.3">2N7002</text>
<text x="173.9" y="128">Q3</text>
<text x="193.8" y="127.8">10K</text>
<text x="208.9" y="130.3">2N7002</text>
<text x="213.2" y="128">Q6</text>
<text x="29.3" y="133">R7</text>
<text x="29.3" y="135.5">0R</text>
<text x="50.9" y="134.2">0R</text>
<text x="221.6" y="137.9">2N7002</text>
<text x="225.9" y="135.6">Q7</text>
<text x="47.6" y="140.6">GND</text>
<text x="182.2" y="140.5">2N7002</text>
<text x="186.6" y="138.1">Q5</text>
<text x="243.3" y="139.4">R28</text>
<text x="243.3" y="141.7">2K4</text>
<text x="142.3" y="149.2">IRF7351TRPBF</text>
<text x="146.8" y="146.9">Q1B</text>
<text x="202.8" y="155.7">R25</text>
<text x="207.7" y="151.3">GND</text>
<text x="203" y="158">10k</text>
<text x="207.5" y="157.1">+3V3</text>
<text x="21.7" y="173.6">C5</text>
<text x="132.4" y="173.5">D1</text>
<text x="20.8" y="176.1">1uF</text>
<text x="39.8" y="176.1">+3V3</text>
<text x="47.9" y="177.4">10K</text>
<text x="48.4" y="174.9">R8</text>
<text x="98.7" y="176.1">R13</text>
<text x="98.7" y="178.7">10K</text>
<text x="131.8" y="175.8">LED</text>
<text x="137.4" y="174.9">R16</text>
<text x="138.5" y="177.4">3K</text>
<text x="20.5" y="185">R6</text>
<text x="48.4" y="185">R9</text>
<text x="100.9" y="185">GND</text>
<text x="140.3" y="183.8">GND</text>
<text x="20.5" y="187.6">0R</text>
<text x="47.9" y="187.6">10K</text>
<text x="98.7" y="187.6">R14</text>
<text x="98.7" y="190.1">10K</text>
<text x="131.8" y="188.5">LED</text>
<text x="132.4" y="186.2">D2</text>
<text x="137.4" y="187.6">R17</text>
<text x="138.5" y="190.1">3K</text>
<text x="13.3" y="193.9">GND</text>
<text x="100.9" y="196.5">GND</text>
<text x="140.3" y="196.5">GND</text>
</g>
<g font-size="1.8" fill="#0f0f0f">
<text x="63.5" y="24.1">OPS-DVDD</text>
<text x="63.5" y="26.7">OPS-VCP</text>
<text x="77.5" y="26.7">OPS-VDD</text>
<text x="63.5" y="34.3">OPS-CPH</text>
<text x="63.5" y="36.8">OPS-CPL</text>
<text x="17.8" y="44.4">OPS-SLEEP</text>
<text x="18.6" y="52.1">OPS-DVDD</text>
<text x="18.3" y="59.7">OPS-MODE</text>
<text x="21.2" y="54.6">OPS-SR</text>
<text x="16.5" y="64.8">OPS-NFAULT</text>
<text x="17.8" y="62.2">OPS-NITRIP</text>
<text x="80.8" y="63.5">OPS-CPH</text>
<text x="94" y="63.5">OPS-CPL</text>
<text x="80.8" y="74.9">OPS-VDD</text>
<text x="94" y="74.9">OPS-VCP</text>
<text x="94" y="81.3">OPS-VDD</text>
<text x="24.1" y="90.2">OPS-SR</text>
<text x="38.9" y="90.2">OPS-DVDD</text>
<text x="53.3" y="90.2">OPS-SR</text>
<text x="231.1" y="115.6">OPS-VDD</text>
<text x="18.6" y="137.1">OPS-DVDD</text>
<text x="33" y="137.1">OPS-NITRIP</text>
<text x="54.6" y="135.9">OPS-NITRIP</text>
<text x="95.2" y="133.3">OPS-NFAULT</text>
<text x="24.1" y="179.1">OPS-DVDD</text>
<text x="52.1" y="179.1">OPS-NFAULT</text>
<text x="24.1" y="189.2">OPS-MODE</text>
<text x="52.1" y="189.2">OPS-SLEEP</text>
</g>
<g font-size="1.8" fill="#a90000">
<text x="205.2" y="26.7">4</text>
<text x="217.9" y="29.2">2</text>
<text x="205.2" y="31.7">5</text>
<text x="205.2" y="43.2">7</text>
<text x="217.9" y="45.7">1</text>
<text x="205.2" y="48.3">6</text>
<text x="242.1" y="73.7">8</text>
<text x="254.3" y="76.2">14</text>
<text x="176.8" y="83.3" transform="rotate(-90 176.8 83.3)">2</text>
<text x="184.4" y="83.3" transform="rotate(-90 184.4 83.3)">2</text>
<text x="242.1" y="78.7">9</text>
<text x="167.1" y="88.1">1</text>
<text x="190" y="88.1">1</text>
<text x="176.8" y="90.9" transform="rotate(-90 176.8 90.9)">3</text>
<text x="184.4" y="90.9" transform="rotate(-90 184.4 90.9)">3</text>
<text x="242.2" y="90.2">12</text>
<text x="254.1" y="90.2">3</text>
<text x="144.3" y="124.5">8</text>
<text x="151.9" y="124.5">1</text>
<text x="178.8" y="125.2" transform="rotate(-90 178.8 125.2)">3</text>
<text x="218.2" y="125.2" transform="rotate(-90 218.2 125.2)">3</text>
<text x="148.3" y="131.6" transform="rotate(-90 148.3 131.6)">2</text>
<text x="184.9" y="128.3">1</text>
<text x="224.3" y="128.3">1</text>
<text x="148.3" y="136.6" transform="rotate(-90 148.3 136.6)">4</text>
<text x="178.8" y="132.8" transform="rotate(-90 178.8 132.8)">2</text>
<text x="191.5" y="135.4" transform="rotate(-90 191.5 135.4)">3</text>
<text x="218.2" y="132.8" transform="rotate(-90 218.2 132.8)">2</text>
<text x="230.9" y="132.8" transform="rotate(-90 230.9 132.8)">3</text>
<text x="237" y="135.9">1</text>
<text x="144.3" y="142.2">5</text>
<text x="151.9" y="142.2">3</text>
<text x="191.5" y="143" transform="rotate(-90 191.5 143)">2</text>
<text x="197.6" y="138.4">1</text>
<text x="230.9" y="140.4" transform="rotate(-90 230.9 140.4)">2</text>
</g>
<g font-size="1.8" fill="#0000c2">
<text x="109.2" y="35.5">DCC Signal Conditioning</text>
<text x="25.4" y="82.5">Slew Rate Configuration</text>
<text x="54.6" y="87.6">DNP</text>
<text x="16.5" y="97.2">Slew (rise/fall) Rate:</text>
<text x="16.5" y="99.2">To GND (0R) - 53.2V/usec</text>
<text x="16.5" y="101.2">To GND (22K) - 34V/usec</text>
<text x="16.5" y="103.3">To GND (68K) - 18.3V/usec</text>
<text x="16.5" y="105.3">To GND (2M+) - 13V/usec</text>
<text x="16.5" y="107.4">To DVDD (51K) - 7.9V/usec</text>
<text x="16.5" y="109.4">To DVDD (0R) - 2.6V/usec</text>
<text x="16.5" y="113.5">Only one resistor should be fitted and not both.</text>
<text x="16.5" y="115.6">If both are omitted the default is 13V/usec.</text>
<text x="127" y="114.3">RailCom Mosfet bridge for the OPS track</text>
<text x="20.3" y="124.4">Built-in current regulation control</text>
<text x="26.7" y="128.3">Disable</text>
<text x="48.3" y="128.3">Enable</text>
<text x="80" y="127">Fault reporting to the ESP32</text>
<text x="33" y="133.3">DNP</text>
<text x="17.8" y="143.4">OPS-NITRIP should be connected to either</text>
<text x="76.2" y="139.4">By default OPS-NFAULT will be HIGH</text>
<text x="76.2" y="141.5">(via P/U), when the DRV8873 enters a</text>
<text x="76.2" y="143.5">fault condition it will drive this LOW.</text>
<text x="17.8" y="145.5">GND or DVDD and not both.</text>
<text x="17.8" y="149.6">The defualt trip point is around 6.5 Amps.</text>
<text x="17.8" y="151.6">Not connecting either resistor will result in</text>
<text x="17.8" y="153.7">this feature being enabled.</text>
<text x="81.3" y="169.4">Disable OPS track except when the CS</text>
<text x="81.3" y="171.4">intentionally enables it.</text>
<text x="124.5" y="170.2">DCC Activity LEDs</text>
</g>
<g font-size="1.4" fill="#006464">
<text x="53.4" y="24.9">DVDD</text>
<text x="54.5" y="27.4">VCP</text>
<text x="55.3" y="30">VM</text>
<text x="54.4" y="35">CPH</text>
<text x="55.3" y="32.5">VM</text>
<text x="34" y="37.6">EN/IN1</text>
<text x="34" y="40.1">PH/IN2</text>
<text x="54.6" y="37.6">CPL</text>
<text x="34" y="45.2">NSLEEP</text>
<text x="34" y="47.7">DISABLE</text>
<text x="53.6" y="45.2">OUT1</text>
<text x="53.6" y="47.7">OUT2</text>
<text x="53.6" y="42.7">OUT1</text>
<text x="34" y="52.8">NOL</text>
<text x="53.6" y="50.3">OUT2</text>
<text x="54.4" y="52.8">SRC</text>
<text x="34" y="55.4">SR</text>
<text x="54.4" y="55.4">SRC</text>
<text x="34" y="65.5">NFAULT</text>
<text x="34" y="60.4">MODE</text>
<text x="34" y="63">NITRIP</text>
<text x="51.8" y="60.4">IPROPI1</text>
<text x="51.8" y="63">IPROPI2</text>
<text x="54.3" y="70.6">GND</text>
<text x="54.3" y="68.1">GND</text>
</g>
<g font-size="1.4" fill="#a90000">
<text x="60.2" y="29.2">20</text>
<text x="60.2" y="26.7">21</text>
<text x="60.6" y="24.1">1</text>
<text x="60.2" y="34.3">22</text>
<text x="60.2" y="31.7">13</text>
<text x="30.1" y="36.8">7</text>
<text x="30.1" y="39.4">8</text>
<text x="60.2" y="36.8">23</text>
<text x="60.2" y="41.9">18</text>
<text x="29.7" y="44.4">11</text>
<text x="30.1" y="47">9</text>
<text x="60.2" y="44.4">19</text>
<text x="60.2" y="47">14</text>
<text x="30.1" y="52.1">6</text>
<text x="60.2" y="49.5">15</text>
<text x="60.2" y="52.1">17</text>
<text x="30.1" y="59.7">3</text>
<text x="30.1" y="54.6">4</text>
<text x="60.2" y="59.7">10</text>
<text x="60.2" y="54.6">16</text>
<text x="30.1" y="64.8">2</text>
<text x="30.1" y="62.2">5</text>
<text x="60.2" y="62.2">12</text>
<text x="60.2" y="69.8">24</text>
<text x="60.2" y="67.3">25</text>
</g>
<g font-size=".7" fill="#840000">
<text x="169.1" y="87.8">4k7</text>
<text x="187.9" y="87.8">4k7</text>
</g>
</svg>
